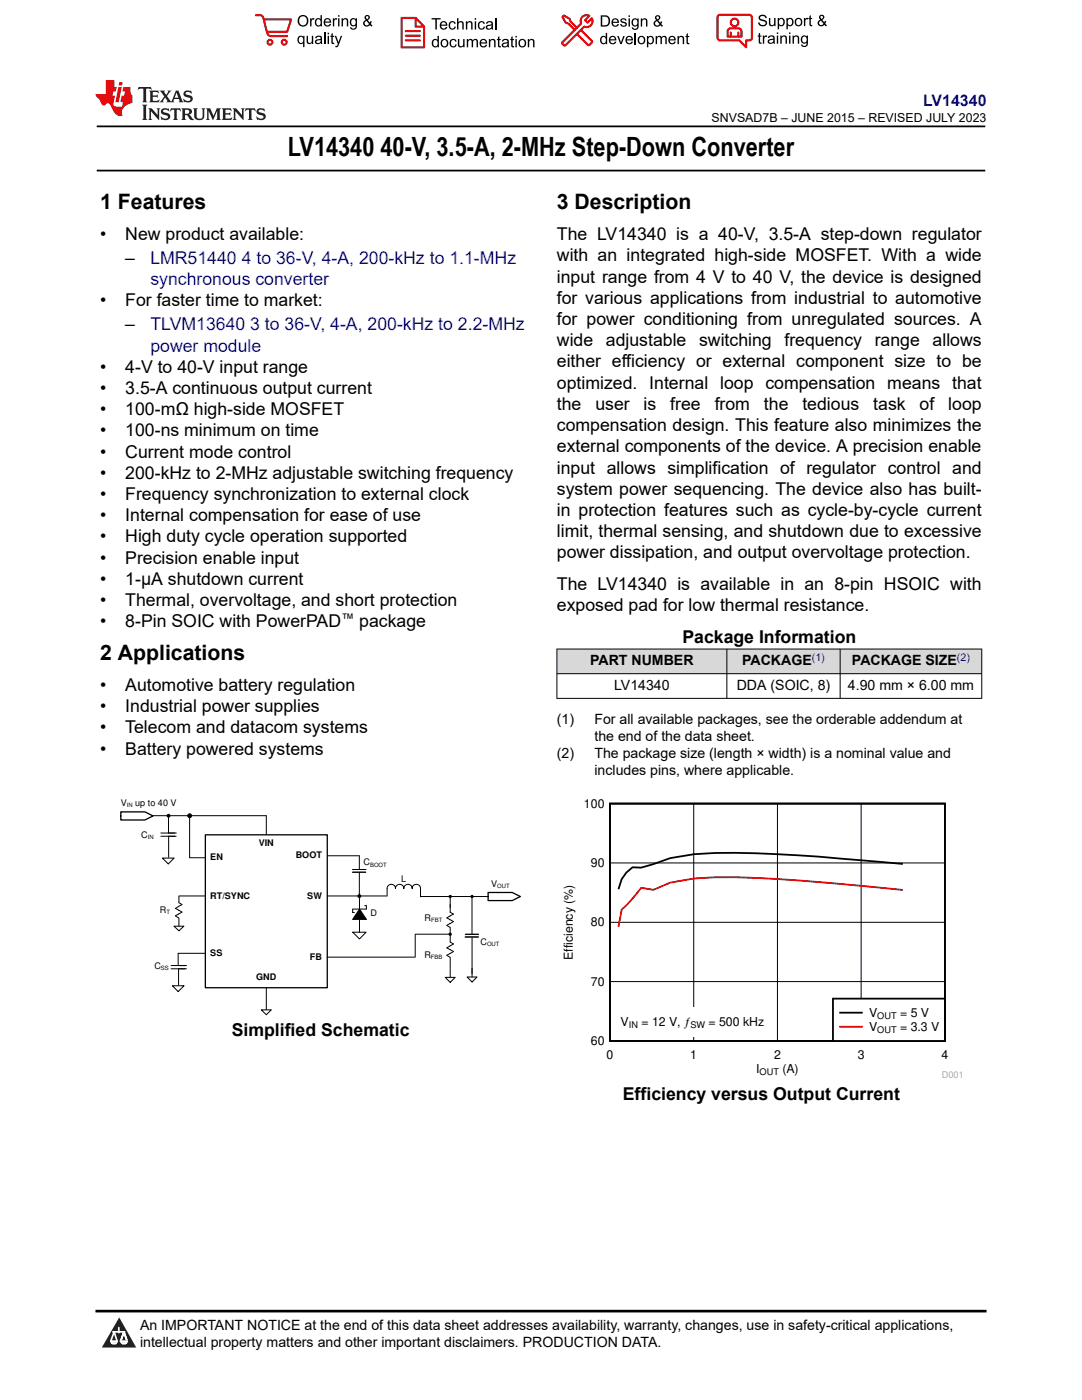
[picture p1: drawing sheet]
<svg xmlns="http://www.w3.org/2000/svg" width="216mm" height="279mm" viewBox="0 0 216 279" stroke-linecap="round" stroke-linejoin="round" font-family="sans-serif">
<path d="M19.3 25.2h177.3M19.3 34h177.3" fill="none" stroke="#000" stroke-width=".35"/>
<g fill="#d8d8d8">
<path d="M111.1 129.5h84.8v5h-84.8z" fill-rule="evenodd"/>
<path d="M111.2 129.6h33.8v4.8h-33.8z" fill-rule="evenodd"/>
<path d="M145.1 129.6h22.5v4.8h-22.5z" fill-rule="evenodd"/>
<path d="M167.7 129.6h28.1v4.8h-28.1z" fill-rule="evenodd"/>
</g>
<g fill="none" stroke="#000" stroke-width=".2">
<path d="M111.1 129.5h84.9M111.1 134.5h84.9M111.1 139.4h84.9M111.1 129.5v9.9M145 129.5v9.9M167.6 129.5v9.9M195.9 129.5v9.9M30.5 162.8h22.6M32.1 166.2h3.1M32.1 166.9h3.1M32.4 171.2h2.4l-1.2 1.2zM33.6 163v3.2"/>
<path d="M33.7 167v4.1M65.3 178.8h11.8M65.4 170.8h6.3v2.7M70.3 174.1h2.7M70.4 173.5h2.6M71.7 174.1v4.7M77.2 178.8v-1.5a.83 .83 0 0 1 .9-.8 .83 .83 0 0 1 .8 .8 .83 .83 0 0 1 .8-.8 .83 .83 0 0 1 .9 .8 .83 .83 0 0 1 .8-.8 .83 .83 0 0 1 .8 .8 .83 .83 0 0 1 .9-.8 .83 .83 0 0 1 .8 .8v1.7M83.9 178.9h13.4M94.2 179.2v7.2M53.1 197.1v4.4M65.3 191h17.5M92.8 187h2.7"/>
<path d="M92.9 186.5h2.6M93.2 195h2l-1 1zM94.2 187.1v7.9M52.1 201.5h2l-1 1z"/>
</g>
<path d="M24.1 162h4.8l1.6 .8-1.6 .8h-4.8zM41 166.6h24.3v30.5h-24.3zM97.4 178.1h4.8l1.6 .8-1.6 .8h-4.8z" fill="none" stroke="#000" stroke-width=".26"/>
<g fill="#000">
<circle cx="33.6" cy="162.8" r=".38"/>
<circle cx="71.7" cy="178.8" r=".39"/>
<circle cx="94.2" cy="178.9" r=".33"/>
</g>
<path d="M70.4 186h2.6l-1.3 1.4z" fill="#fff"/>
<g fill="none" stroke="#000" stroke-width=".2">
<path d="M35.7 178.8h5.2M35.7 178.9v1.1M37.8 162.8v8.4M37.9 171.2h3M53.1 162.8v3.8M71.7 178.8v2.6M89.8 179.2v2.9M34.1 192.7h3.1M34.1 193.3h3.1M34.4 196.7h2.3l-1.2 1.2zM34.7 184.8h2l-1 1zM35.6 193.5v3.1"/>
<path d="M35.6 180.9l-.6 .4 1.3 .7-1.3 .8 .6 .4M35.6 180.1l.7 .4-.7 .4M35.7 183.2v1.6M40.9 190.3h-5.4v2.4M70.4 181.5v.6h.3M70.4 186h2.6l-1.3 1.4zM71.7 183.6v2.4M71.7 181.4l1.4 2.1h-2.7zM72.8 180.7h.3M73.1 180.8v.6h-2.7M82.8 186.4h7M82.8 186.5v4.5"/>
<path d="M88.8 195.1h2l-1 .9zM89.2 184.7l.6 .4M89.8 184.3l-.6 .4M89.8 182l.7 .4-1.3 .8 1.3 .7-.7 .4M89.8 188l.7 .4M89.8 193.3v1.8M89.8 185.1v2.9M89.8 191.1v2.1M90.5 188.4l-1.3 .8 1.3 .7-1.3 .8 .6 .3"/>
<circle cx="37.8" cy="162.8" r=".38"/>
</g>
<g fill="#000">
<path d="M71.7 181.4l1.4 2.1h-2.7z"/>
<circle cx="37.8" cy="162.8" r=".38"/>
<circle cx="89.8" cy="178.9" r=".33"/>
<circle cx="89.8" cy="186.4" r=".32"/>
</g>
<path d="M111.9 159.4h80.1v55.9h-80.1z" fill-rule="evenodd" fill="#fff"/>
<path d="M121.7 160.4h66.8v47.3h-66.8zM180.2 172.4a366 366 0 0 0-37.6-2.2l-4.1 .3-4.8 .8-5.8 1.9-1.7-.1-1.2 1.1-.9 1.3-.7 2" fill="none" stroke="#000" stroke-width=".36"/>
<path d="M121.7 172.2h66.9M138.4 160.4v47.4M155.1 160.4v47.4M171.8 160.4v47.4M121.7 195.9h66.9M121.7 184.1h66.9" fill="none" stroke="#000" stroke-width=".2"/>
<path d="M180.1 177.6a472.1 472.1 0 0 0-33.3-2.5h-4.2l-4.2 .2-4.7 .8-3.3 1.5-2.5-.4-1.7 2.1-2.1 2.2-.7 3.5" fill="none" stroke="#f00" stroke-width=".36"/>
<g fill="#fff">
<path d="M122.8 201.1h31.9v5.8h-31.9z" fill-rule="evenodd"/>
<path d="M166.2 199.3h22.3v8.4h-22.3z" fill-rule="evenodd"/>
</g>
<path d="M166.2 199.3h22.3v8.4h-22.3zM167.6 202.1h4.4" fill="none" stroke="#000" stroke-width=".36"/>
<path d="M167.6 204.9h4.4" fill="none" stroke="#f00" stroke-width=".36"/>
<path d="M0 0h215.9v23.8h-215.9z" fill-rule="evenodd" fill="#fff"/>
<path d="M27.7 17.4l-.2 .6 .5-.3h.6v.1v2.2l-.2 .4h1l-.2-.4v-2.2v-.1h.5l.5 .3-.1-.6zM29.8 18.1l.2 .4v1.5l-.2 .4h1.9l.1-.6a1.08 1.08 0 0 1-1.3 .2v-.7h.6l.4 .2v-.6l-.4 .2h-.6v-.6l.2-.1a1 1 0 0 1 1 .2l-.1-.5zM31.8 18.1l1 1.1-1 1.2h.9l-.2-.2 .4-.7 .5 .7-.2 .2h1.6l-.2-.2 .1-.4h1l.1 .4-.1 .2h.9l-.2-.3-.8-2h-.5l-1 2.2-.8-1.1 .9-1.1h-.8l.2 .2-.5 .7-.3-.7 .1-.2zM35.2 18.5l.4 1h-.8zM36.8 18.2a.65 .65 0 0 0-.2 .7 .65 .65 0 0 0 .6 .5l.7 .2 .1 .2a.79 .79 0 0 1-.7 .4 .79 .79 0 0 1-.7-.5l.1 .7 .2-.1a.93 .93 0 0 0 1.1 .1 .93 .93 0 0 0 .4-1 1.46 1.46 0 0 0-1.2-.6l-.1-.3a1.09 1.09 0 0 1 1.2 .2l-.2-.6-.1 .1-.6-.2zM28.4 20.9l.2 .4v2.3l-.2 .3h1l-.2-.3v-2.3l.2-.4zM29.6 21.6l.2 .4v1.6l-.2 .3h.8l-.3-.3v-1.4l1.7 1.8v-2l.2-.4h-.8l.2 .2 .1 1.1-1.2-1.3zM32.3 21.8a.65 .65 0 0 0-.2 .7 .65 .65 0 0 0 .7 .4l.6 .2 .1 .2a.79 .79 0 0 1-.7 .4 .79 .79 0 0 1-.7-.5l.1 .7 .2-.1a.93 .93 0 0 0 1.1 .1 .93 .93 0 0 0 .4-.9 1.46 1.46 0 0 0-1.2-.6l-.1-.4a1.09 1.09 0 0 1 1.2 .2l-.2-.6-.1 .1-.6-.1zM34.1 21.6l-.1 .7a.63 .63 0 0 1 .7-.4l.1 1.7-.3 .3h1l-.2-.3v-1.7a.66 .66 0 0 1 .8 .4l-.1-.7zM36.2 21.6l.2 .4v1.6l-.2 .3h.9l-.2-.2v-.7h.5l.1 .2a.79 .79 0 0 0 1.2 .6l-1-.9a.61 .61 0 0 0 .6-.6 .61 .61 0 0 0-.5-.6zM36.9 21.9h.2a.47 .47 0 0 1 .5 .1 .47 .47 0 0 1 .1 .5l-.2 .2h-.6zM38.5 21.6l.2 .2a2.27 2.27 0 0 0 .4 2 1.04 1.04 0 0 0 1.7-.7v-1.3l.2-.2h-.8l.2 .4v1.1a.6 .6 0 0 1-.6 .6 .6 .6 0 0 1-.6-.6v-1.1l.3-.4zM41.1 21.6l.2 .4v1.6l-.2 .3h.7l-.2-.3v-1.5l.9 1.9 .8-1.9v1.5l-.2 .3h1l-.3-.3v-1.6l.3-.4h-.8l-.7 1.5-.7-1.5zM44.3 21.6l.2 .4v1.6l-.2 .3h1.9l.1-.5a1.09 1.09 0 0 1-1.3 .1v-.6h.6l.4 .1v-.6l-.4 .2h-.6v-.6l.2-.1a1.01 1.01 0 0 1 1 .3l-.1-.6zM46.4 21.6l.3 .4v1.6l-.3 .3h.8l-.2-.3v-1.4l1.6 1.8v-2l.2-.4h-.7l.2 .2v1.1l-1.2-1.3zM49 21.6l-.1 .7a.63 .63 0 0 1 .8-.4v1.7l-.3 .3h1l-.2-.3v-1.7a.66 .66 0 0 1 .8 .4l-.1-.7zM51.4 21.8a.65 .65 0 0 0-.2 .7 .65 .65 0 0 0 .6 .4l.6 .2 .2 .2a.79 .79 0 0 1-.8 .4 .79 .79 0 0 1-.6-.5l.1 .7 .2-.1a.93 .93 0 0 0 1 .1 .93 .93 0 0 0 .5-.9 1.46 1.46 0 0 0-1.3-.6l-.1-.4a1.09 1.09 0 0 1 1.3 .2l-.2-.6-.2 .1-.5-.1z" fill="#231f20"/>
<path d="M21.1 16v2.8h-2.1l.1 .3 .9 1a.95 .95 0 0 0 .9 .9 .59 .59 0 0 1 .6-.4 .59 .59 0 0 1 .5 .4l.4 .8a1.59 1.59 0 0 0 2.1 1.3 1.61 1.61 0 0 1 1-2.2l1-.4-.1-1.5a1.59 1.59 0 0 1-.4-1.6h-1.4l-.2 .9h.5l-.1 .8h-.5l-.2 1v.2l.4 .1-.2 .9h-.6a.73 .73 0 0 1-1.1-.7l.3-1.5h-.5l.2-.8h.5l.2-.9h-.5v-1.4zM23.6 17.4l-.6 3h.7l.6-3zM23.8 16.4l-.1 .7h.7l.1-.7z" fill="#ed1c24"/>
<g fill="#000">
<path d="M59.4 4.2a1.12 1.12 0 0 1 2.2 0 1.12 1.12 0 0 1-2.2 0zM59.9 3.5a.89 .89 0 0 0-.1 1.1 .89 .89 0 0 0 1.1 .4 .88 .88 0 0 0 .3-1.3 .88 .88 0 0 0-1.3-.2z" fill-rule="evenodd"/>
<path d="M59.5 7.3l.5-.2 .5 .3v-.3h.3v2.3h-.3v-.8a.74 .74 0 0 1-1 0 .74 .74 0 0 1-.1-1zM59.8 7.5a.57 .57 0 0 0-.2 .7 .57 .57 0 0 0 .8 .2 .57 .57 0 0 0 .1-.7 .57 .57 0 0 0-.7-.2z" fill-rule="evenodd"/>
<path d="M61.9 3.6h.2v.3l.2-.2 .3-.1 .2 .1-.1 .3a.36 .36 0 0 0-.5 0 .36 .36 0 0 0 0 .4v.9h-.3z" fill-rule="evenodd"/>
<path d="M61.2 7.1h.3v.9a.41 .41 0 0 0 .4 .6 .41 .41 0 0 0 .3-.6v-.9h.3v1.7h-.2v-.3a.58 .58 0 0 1-.7 .3 .58 .58 0 0 1-.4-.6z" fill-rule="evenodd"/>
<path d="M63 3.8l.5-.2 .5 .2v-.8h.2v2.3h-.2v-.2a.75 .75 0 0 1-1-.1 .75 .75 0 0 1-.1-1zM63.2 4a.57 .57 0 0 0-.1 .7 .57 .57 0 0 0 .8 .2 .57 .57 0 0 0 .1-.7 .57 .57 0 0 0-.8-.2z" fill-rule="evenodd"/>
<path d="M63 7.3a.74 .74 0 0 1 1-.1 .74 .74 0 0 1 .3 .9v.7h-.3v-.2a.57 .57 0 0 1-.8 .2 .57 .57 0 0 1-.2-.8l1-.3a.41 .41 0 0 0-.4-.4 .41 .41 0 0 0-.4 .4l-.3-.1zM63.2 8.2a.35 .35 0 0 0 .2 .5 .35 .35 0 0 0 .5-.3l.1-.4z" fill-rule="evenodd"/>
<path d="M65.4 6.5h.3v.3h-.3zM65.4 7.1h.3v1.7h-.3z" fill-rule="evenodd"/>
<path d="M64.8 3.8a.76 .76 0 0 1 .9-.1 .76 .76 0 0 1 .4 .8h-1.2a.47 .47 0 0 0 .3 .6 .47 .47 0 0 0 .6-.4l.3 .1a.82 .82 0 0 1-1.3 .3 .82 .82 0 0 1 0-1.3zM65 4l-.1 .3h.9l-.3-.4z" fill-rule="evenodd"/>
<path d="M66.4 3.6h.3v.3l.1-.2 .4-.1 .1 .1-.1 .3a.36 .36 0 0 0-.4 0 .36 .36 0 0 0-.1 .4v.9h-.3z" fill-rule="evenodd"/>
<path d="M66.1 6.7l.3-.1v.5h.3v.3h-.3v.9l.1 .2h.2v.3a.41 .41 0 0 1-.4-.1 .41 .41 0 0 1-.2-.4v-.9h-.2v-.3h.2z" fill-rule="evenodd"/>
<path d="M66.8 7.1h.3l.4 1.4 .5-1.4h.3l-.6 1.7a.57 .57 0 0 1-.8 .6v-.3a.37 .37 0 0 0 .5-.3z" fill-rule="evenodd"/>
<path d="M67.5 3h.2v.3h-.2zM67.5 3.6h.2v1.7h-.2z" fill-rule="evenodd"/>
<path d="M68.2 3.6h.2v.3a.58 .58 0 0 1 .7-.3 .58 .58 0 0 1 .4 .7v1h-.3v-1a.4 .4 0 0 0-.4-.5 .4 .4 0 0 0-.4 .6v.9h-.2z" fill-rule="evenodd"/>
<path d="M70 3.8l.5-.2 .5 .2v-.2h.2v1.5a.71 .71 0 0 1-.5 .8 .71 .71 0 0 1-.8-.5h.2a.46 .46 0 0 0 .6 .3 .46 .46 0 0 0 .3-.6 .78 .78 0 0 1-1.1-.2 .78 .78 0 0 1 .1-1.1zM70.2 4a.53 .53 0 0 0-.1 .8 .53 .53 0 0 0 .8 0 .54 .54 0 0 0 0-.7 .54 .54 0 0 0-.7-.1z" fill-rule="evenodd"/>
<path d="M72.9 3.1a.53 .53 0 0 1 .8 .1 .53 .53 0 0 1-.3 .8l.4 .5 .1-.3 .3 .1-.2 .5 .3 .3-.2 .2-.3-.3a.71 .71 0 0 1-1.2 .1 .71 .71 0 0 1 .4-1.1l-.3-.5zM73 3.5a.3 .3 0 0 0 .6 0 .3 .3 0 0 0-.6 0zM72.9 4.3a.45 .45 0 0 0 0 .7 .45 .45 0 0 0 .7-.2l-.5-.6z" fill-rule="evenodd"/>
<path d="M86.1 3.6h1.8v.3h-.7v2h-.3v-2h-.8z" fill-rule="evenodd"/>
<path d="M86.3 8l.5-.2 .5 .2v-.8h.3v2.2h-.3v-.2a.76 .76 0 0 1-1 0 .76 .76 0 0 1-.1-1zM86.6 8.1a.58 .58 0 0 0-.2 .8 .58 .58 0 0 0 .8 .2 .58 .58 0 0 0 .1-.8 .58 .58 0 0 0-.7-.2z" fill-rule="evenodd"/>
<path d="M88.2 7.9a.81 .81 0 0 1 1.1 .2 .81 .81 0 0 1-.2 1.1 .81 .81 0 0 1-1.1-.1l-.1-.8zM88.3 8.1a.57 .57 0 0 0 0 .9 .57 .57 0 0 0 .8 0 .57 .57 0 0 0 0-.8 .57 .57 0 0 0-.8-.1z" fill-rule="evenodd"/>
<path d="M88 4.4a.77 .77 0 0 1 .9-.1 .77 .77 0 0 1 .4 .8h-1.3a.48 .48 0 0 0 .4 .6 .48 .48 0 0 0 .6-.3h.3a.83 .83 0 0 1-1.3 .4 .83 .83 0 0 1 0-1.4zM88.2 4.6l-.2 .3h1l-.3-.4z" fill-rule="evenodd"/>
<path d="M89.7 4.4a.7 .7 0 0 1 1.2 .3l-.2 .1a.45 .45 0 0 0-.6-.3 .45 .45 0 0 0-.3 .6 .45 .45 0 0 0 .3 .6 .45 .45 0 0 0 .6-.4h.3a.76 .76 0 0 1-1.1 .6 .76 .76 0 0 1-.3-1.1z" fill-rule="evenodd"/>
<path d="M89.9 8a.7 .7 0 0 1 1.2 .3h-.3a.45 .45 0 0 0-.5-.3 .45 .45 0 0 0-.3 .6 .45 .45 0 0 0 .3 .6 .45 .45 0 0 0 .6-.4l.2 .1a.76 .76 0 0 1-1 .5 .76 .76 0 0 1-.4-1.1z" fill-rule="evenodd"/>
<path d="M91.2 3.6h.3v.8a.59 .59 0 0 1 .7-.2 .59 .59 0 0 1 .3 .7v1h-.2v-1a.4 .4 0 0 0-.5-.4 .4 .4 0 0 0-.3 .5v.9h-.3z" fill-rule="evenodd"/>
<path d="M91.4 7.8h.2v.9a.41 .41 0 0 0 .5 .5 .41 .41 0 0 0 .3-.5v-.9h.3v1.6h-.3v-.2a.58 .58 0 0 1-.7 .3 .58 .58 0 0 1-.3-.7z" fill-rule="evenodd"/>
<path d="M93 4.2h.2v.3a.59 .59 0 0 1 .7-.3 .59 .59 0 0 1 .4 .7v1h-.3v-1a.41 .41 0 0 0-.4-.5 .41 .41 0 0 0-.4 .6v.9h-.2z" fill-rule="evenodd"/>
<path d="M93.1 7.8h.3v.2a.56 .56 0 0 1 1 0 .54 .54 0 0 1 .6-.2 .54 .54 0 0 1 .4 .5v1.1h-.3v-1a.34 .34 0 0 0-.3-.4 .34 .34 0 0 0-.4 .3v1.1h-.3v-1a.38 .38 0 0 0-.5-.4 .38 .38 0 0 0-.2 .6v.8h-.3z" fill-rule="evenodd"/>
<path d="M94.7 3.6h.3v.3h-.3zM94.7 4.2h.3v1.7h-.3z" fill-rule="evenodd"/>
<path d="M95.5 4.4a.7 .7 0 0 1 1.3 .3l-.3 .1a.45 .45 0 0 0-.6-.3 .45 .45 0 0 0-.3 .6 .45 .45 0 0 0 .3 .6 .45 .45 0 0 0 .6-.4h.3a.76 .76 0 0 1-1.1 .6 .76 .76 0 0 1-.3-1.1z" fill-rule="evenodd"/>
<path d="M95.9 8a.77 .77 0 0 1 .9-.2 .77 .77 0 0 1 .4 .9h-1.2a.48 .48 0 0 0 .3 .5 .48 .48 0 0 0 .6-.3h.3a.83 .83 0 0 1-1.3 .4 .83 .83 0 0 1 0-1.3zM96.1 8.1l-.1 .4h.9l-.2-.5z" fill-rule="evenodd"/>
<path d="M97.5 7.8h.3v.2a.59 .59 0 0 1 .7-.2 .59 .59 0 0 1 .4 .6v1h-.3v-1a.41 .41 0 0 0-.5-.4 .41 .41 0 0 0-.3 .5v.9h-.3z" fill-rule="evenodd"/>
<path d="M97.1 4.4a.74 .74 0 0 1 1-.1 .74 .74 0 0 1 .3 .9v.7h-.3v-.2a.59 .59 0 0 1-.8 .2 .59 .59 0 0 1-.3-.8l1.1-.3a.42 .42 0 0 0-.4-.4 .42 .42 0 0 0-.5 .4l-.2-.1zM97.3 5.3a.36 .36 0 0 0 .2 .5 .36 .36 0 0 0 .5-.2l.1-.5z" fill-rule="evenodd"/>
<path d="M99.4 7.4l.2-.2v.6h.3v.2h-.3v1l.1 .2h.2l.1 .2a.41 .41 0 0 1-.5 0 .41 .41 0 0 1-.1-.4v-1h-.2v-.2h.2z" fill-rule="evenodd"/>
<path d="M100.3 8a.74 .74 0 0 1 .9-.2 .74 .74 0 0 1 .3 .9l.1 .7h-.3v-.2a.59 .59 0 0 1-.8 .3 .59 .59 0 0 1-.3-.8l1-.3a.42 .42 0 0 0-.3-.4 .42 .42 0 0 0-.5 .3h-.3zM100.5 8.8a.36 .36 0 0 0 .1 .5 .36 .36 0 0 0 .5-.2l.2-.5z" fill-rule="evenodd"/>
<path d="M102 7.4l.3-.2v.6h.3v.2h-.3v1l.1 .2h.2v.2a.41 .41 0 0 1-.5 0 .41 .41 0 0 1-.1-.4v-1h-.2v-.2h.2z" fill-rule="evenodd"/>
<path d="M102.8 7.2h.3v.3h-.3zM102.8 7.8h.3v1.6h-.3z" fill-rule="evenodd"/>
<path d="M103.7 7.9a.81 .81 0 0 1 1.1 .2 .81 .81 0 0 1-.1 1.1 .81 .81 0 0 1-1.2-.1v-.8zM103.9 8.1a.57 .57 0 0 0-.1 .9 .57 .57 0 0 0 .8 0 .57 .57 0 0 0 0-.8 .57 .57 0 0 0-.7-.1z" fill-rule="evenodd"/>
<path d="M105.3 7.8h.3v.2a.59 .59 0 0 1 .7-.2 .59 .59 0 0 1 .4 .6v1h-.3v-1a.41 .41 0 0 0-.5-.4 .41 .41 0 0 0-.3 .5v.9h-.3z" fill-rule="evenodd"/>
<path d="M119.9 3.1h.7a1.12 1.12 0 0 1 1.1 1.1 1.12 1.12 0 0 1-1 1.1h-.8zM120.2 3.3v1.7h.4a.86 .86 0 0 0 .8-.8 .86 .86 0 0 0-.8-.9z" fill-rule="evenodd"/>
<path d="M119.9 7.4l.5-.3 .5 .3v-.8h.2v2.2h-.2v-.2a.75 .75 0 0 1-1 0 .75 .75 0 0 1-.1-1zM120.1 7.5a.57 .57 0 0 0-.1 .8 .57 .57 0 0 0 .8 .2 .57 .57 0 0 0 .1-.8 .57 .57 0 0 0-.8-.2z" fill-rule="evenodd"/>
<path d="M121.7 7.4a.76 .76 0 0 1 .9-.2 .76 .76 0 0 1 .4 .9h-1.2a.47 .47 0 0 0 .3 .5 .47 .47 0 0 0 .6-.3h.3a.82 .82 0 0 1-1.3 .4 .82 .82 0 0 1 0-1.3zM121.9 7.5l-.1 .3h.9l-.3-.4z" fill-rule="evenodd"/>
<path d="M122.2 3.9a.76 .76 0 0 1 .9-.2 .76 .76 0 0 1 .4 .9h-1.2a.47 .47 0 0 0 .4 .5 .47 .47 0 0 0 .5-.3h.3a.82 .82 0 0 1-1.3 .4 .82 .82 0 0 1 0-1.3zM122.5 4l-.2 .3h.9l-.2-.4z" fill-rule="evenodd"/>
<path d="M123.9 3.8a.71 .71 0 0 1 1.1 .3h-.2a.32 .32 0 0 0-.4-.3 .32 .32 0 0 0-.3 .4h.1a.75 .75 0 0 1 .9 .8 .72 .72 0 0 1-.7 .3 .72 .72 0 0 1-.7-.5h.3a.36 .36 0 0 0 .4 .4 .36 .36 0 0 0 .3-.5 .8 .8 0 0 1-.9-.7z" fill-rule="evenodd"/>
<path d="M123.2 7.2h.3l.4 1.3 .5-1.3h.3l-.7 1.6h-.2z" fill-rule="evenodd"/>
<path d="M125.4 3.1h.3v.3h-.3zM125.4 3.7h.3v1.6h-.3z" fill-rule="evenodd"/>
<path d="M125 7.4a.76 .76 0 0 1 .9-.2 .76 .76 0 0 1 .4 .9h-1.2a.47 .47 0 0 0 .3 .5 .47 .47 0 0 0 .6-.3h.3a.82 .82 0 0 1-1.3 .4 .82 .82 0 0 1 0-1.3zM125.2 7.5l-.1 .3h.9l-.2-.4z" fill-rule="evenodd"/>
<path d="M126.2 3.9l.5-.3 .5 .3v-.2h.2v1.4a.71 .71 0 0 1-.5 .8 .71 .71 0 0 1-.8-.5l.2 .1a.46 .46 0 0 0 .6 .2 .46 .46 0 0 0 .3-.6 .78 .78 0 0 1-1.1-.1 .78 .78 0 0 1 .1-1.1zM126.4 4a.53 .53 0 0 0-.1 .8 .53 .53 0 0 0 .8 0 .54 .54 0 0 0 0-.7 .54 .54 0 0 0-.7-.1z" fill-rule="evenodd"/>
<path d="M127.5 7.3a.8 .8 0 0 1 1.1 .2 .8 .8 0 0 1-.1 1.1 .8 .8 0 0 1-1.2-.1v-.8zM127.7 7.5a.56 .56 0 0 0-.1 .9 .56 .56 0 0 0 .8-.1 .56 .56 0 0 0 0-.7 .56 .56 0 0 0-.7-.1z" fill-rule="evenodd"/>
<path d="M127.9 3.7h.2v.2a.58 .58 0 0 1 .7-.2 .58 .58 0 0 1 .4 .6v1h-.3v-1a.4 .4 0 0 0-.4-.4 .4 .4 0 0 0-.4 .5v.9h-.2z" fill-rule="evenodd"/>
<path d="M129.1 7.2h.2v.2a.72 .72 0 0 1 1-.1 .72 .72 0 0 1 .2 1 .64 .64 0 0 1-.5 .5 .64 .64 0 0 1-.6-.2v.8h-.3zM129.5 7.5a.56 .56 0 0 0-.2 .8 .56 .56 0 0 0 .8 .2 .56 .56 0 0 0 .1-.8 .56 .56 0 0 0-.7-.2z" fill-rule="evenodd"/>
<path d="M130.8 7.2h.3v.2a.55 .55 0 0 1 .9 0 .53 .53 0 0 1 .6-.3 .53 .53 0 0 1 .4 .6v1.1h-.2v-1a.34 .34 0 0 0-.3-.4 .34 .34 0 0 0-.4 .3v1.1h-.3v-1a.37 .37 0 0 0-.5-.4 .37 .37 0 0 0-.2 .6v.8h-.3z" fill-rule="evenodd"/>
<path d="M130.8 3.2a.53 .53 0 0 1 .9 .1 .53 .53 0 0 1-.4 .8l.4 .5 .2-.4 .2 .1-.2 .5 .4 .3-.2 .3-.3-.4a.71 .71 0 0 1-1.2 .1 .71 .71 0 0 1 .3-1.1l-.2-.5zM130.9 3.6a.3 .3 0 0 0 .6 0 .3 .3 0 0 0-.6 0zM130.9 4.3a.45 .45 0 0 0 0 .7 .45 .45 0 0 0 .7-.2l-.5-.6z" fill-rule="evenodd"/>
<path d="M133.6 7.4a.76 .76 0 0 1 .9-.2 .76 .76 0 0 1 .3 .9h-1.2a.47 .47 0 0 0 .4 .5 .47 .47 0 0 0 .6-.3h.2a.82 .82 0 0 1-1.2 .4 .82 .82 0 0 1 0-1.3zM133.8 7.5l-.2 .3h1l-.3-.4z" fill-rule="evenodd"/>
<path d="M135.2 7.2h.2v.2a.58 .58 0 0 1 .7-.2 .58 .58 0 0 1 .4 .6v1h-.3v-1a.4 .4 0 0 0-.4-.4 .4 .4 0 0 0-.3 .5v.9h-.3z" fill-rule="evenodd"/>
<path d="M137 6.8l.3-.2v.6h.2v.2h-.2v1v.2h.2l.1 .2a.41 .41 0 0 1-.5 0 .41 .41 0 0 1-.1-.5v-.9h-.2v-.2h.2z" fill-rule="evenodd"/>
<path d="M151.6 3.1a.88 .88 0 0 1 1.4 .5h-.3a.49 .49 0 0 0-.5-.5 .49 .49 0 0 0-.5 .6l.1 .1a1.06 1.06 0 0 1 1.2 1 .95 .95 0 0 1-.9 .4 .95 .95 0 0 1-.8-.7h.3a.58 .58 0 0 0 .6 .5 .58 .58 0 0 0 .5-.6l-.2-.1a.95 .95 0 0 1-1.1-.9z" fill-rule="evenodd"/>
<path d="M151.4 6.7l.3-.2v.6h.2v.2h-.2v1v.2h.2l.1 .2a.41 .41 0 0 1-.5 0 .41 .41 0 0 1-.1-.5v-.9h-.2v-.2h.2z" fill-rule="evenodd"/>
<path d="M152.2 7.1h.3v.2l.1-.2h.4h.1l-.1 .3a.36 .36 0 0 0-.4 0 .36 .36 0 0 0-.1 .5v.8h-.3z" fill-rule="evenodd"/>
<path d="M153.3 7.3a.74 .74 0 0 1 1-.2 .74 .74 0 0 1 .3 .9l.1 .7h-.3l-.1-.2a.57 .57 0 0 1-.8 .3 .57 .57 0 0 1-.1-.9l.9-.2a.41 .41 0 0 0-.4-.4 .41 .41 0 0 0-.4 .3h-.3zM153.5 8.1a.35 .35 0 0 0 .2 .5 .35 .35 0 0 0 .5-.2l.1-.5z" fill-rule="evenodd"/>
<path d="M153.4 3.6h.3v.9a.41 .41 0 0 0 .4 .5 .41 .41 0 0 0 .4-.5v-.9h.2v1.6h-.2v-.2a.58 .58 0 0 1-.7 .2 .58 .58 0 0 1-.4-.6z" fill-rule="evenodd"/>
<path d="M155 6.5h.3v.3h-.3zM155 7.1h.3v1.6h-.3z" fill-rule="evenodd"/>
<path d="M155.2 3.6h.2v.2a.72 .72 0 0 1 1-.1 .72 .72 0 0 1 .2 1 .64 .64 0 0 1-.5 .5 .64 .64 0 0 1-.6-.2v.8h-.3zM155.6 3.9a.56 .56 0 0 0-.2 .8 .56 .56 0 0 0 .8 .2 .56 .56 0 0 0 .1-.8 .56 .56 0 0 0-.7-.2z" fill-rule="evenodd"/>
<path d="M155.7 7.1h.3v.2a.58 .58 0 0 1 .7-.2 .58 .58 0 0 1 .3 .6v1h-.3v-1a.4 .4 0 0 0-.4-.4 .4 .4 0 0 0-.3 .5v.9h-.3z" fill-rule="evenodd"/>
<path d="M156.9 3.6h.3v.2a.72 .72 0 0 1 .9-.1 .72 .72 0 0 1 .2 1 .64 .64 0 0 1-.4 .5 .64 .64 0 0 1-.7-.2v.8h-.3zM157.3 3.9a.56 .56 0 0 0-.1 .8 .56 .56 0 0 0 .7 .2 .56 .56 0 0 0 .2-.8 .56 .56 0 0 0-.8-.2z" fill-rule="evenodd"/>
<path d="M157.4 6.5h.3v.3h-.3zM157.4 7.1h.3v1.6h-.3z" fill-rule="evenodd"/>
<path d="M158.1 7.1h.3v.2a.58 .58 0 0 1 .7-.2 .58 .58 0 0 1 .4 .6v1h-.3v-1a.4 .4 0 0 0-.5-.4 .4 .4 0 0 0-.3 .5v.9h-.3z" fill-rule="evenodd"/>
<path d="M158.8 3.7a.8 .8 0 0 1 1.1 .2 .8 .8 0 0 1-.1 1.1 .8 .8 0 0 1-1.1-.1l-.1-.8zM159 3.9a.56 .56 0 0 0-.1 .9 .56 .56 0 0 0 .9 0 .56 .56 0 0 0-.1-.8 .56 .56 0 0 0-.7-.1z" fill-rule="evenodd"/>
<path d="M160 7.3l.5-.2 .5 .2v-.2h.2v1.4a.71 .71 0 0 1-.5 .9 .71 .71 0 0 1-.9-.5h.3a.46 .46 0 0 0 .6 .2 .46 .46 0 0 0 .2-.6 .78 .78 0 0 1-1-.1 .78 .78 0 0 1 .1-1.1zM160.2 7.4a.53 .53 0 0 0-.1 .8 .53 .53 0 0 0 .8 0 .54 .54 0 0 0 0-.7 .54 .54 0 0 0-.7-.1z" fill-rule="evenodd"/>
<path d="M160.4 3.6h.3v.2l.1-.2h.4h.1l-.1 .3a.36 .36 0 0 0-.4 0 .36 .36 0 0 0-.1 .5v.8h-.3z" fill-rule="evenodd"/>
<path d="M161.5 3.2l.3-.2v.6h.3v.2h-.3v1v.2h.3v.2a.41 .41 0 0 1-.5 0 .41 .41 0 0 1-.1-.5v-.9h-.2v-.2h.2z" fill-rule="evenodd"/>
<path d="M163.6 3.1a.53 .53 0 0 1 .8 .1 .53 .53 0 0 1-.3 .8l.4 .5 .1-.3h.3l-.2 .5 .3 .3-.2 .3-.3-.3a.71 .71 0 0 1-1.2 .1 .71 .71 0 0 1 .4-1.2l-.3-.5zM163.7 3.5a.3 .3 0 0 0 .5 0 .3 .3 0 0 0-.5 0zM163.6 4.2a.45 .45 0 0 0 0 .8 .45 .45 0 0 0 .7-.3l-.5-.6z" fill-rule="evenodd"/>
</g>
<path d="M64.8 6.5v2.3M98.9 3.6v2.3M126.8 6.6v2.2" fill="none" stroke="#000" stroke-width=".28"/>
<g fill="none" stroke="#de0000" stroke-width=".42">
<path d="M51.1 3l1 .1a1.4 1.4 0 0 1 .6 1.2l.7 2.5a.95 .95 0 0 0 1.1 .4h2.8M52.7 3.9h5.4l-.8 2.4h-4M80.1 3.6h2.8v1.7h1.7v4.2h-4.5zM81 7.1h2.8M81 6.2h2.8M81 8.1h2.8M82.9 3.6l1.7 1.7M115.1 5.5l-1.3-1.2-.1-.5-1.2-.7-.3 .3 .7 1.1 .5 .2 1.3 1.3M115.9 6l2.2 2.2v.3l-.5 .5h-.3l-2.2-2.2zM115.9 6l.7-.7a1.19 1.19 0 0 0 1.3-.3 1.19 1.19 0 0 0 .2-1.4l-.9 .9-.4-.5 .8-.8a1.19 1.19 0 0 0-1.4 .1 1.19 1.19 0 0 0-.2 1.4l-3.8 3.7v.3l.3 .3h.3l2.3-2.2M143.2 3.2l.4-.2h6l.4 .2v4.4l-.2 .4-.9 .1v1.3l-1.4-1.3h-3.9l-.4-.3zM145.4 5.8l.4-.1h1.6a.61 .61 0 0 1 .6 .6v1h-2.8v-1z"/>
<path d="M145.8 6.5v.8M147.3 6.5v.8"/>
<circle cx="53.9" cy="8.4" r=".49"/>
<circle cx="56.7" cy="8.4" r=".49"/>
<circle cx="146.6" cy="4.5" r=".75"/>
</g>
<path d="M0 261.4h215.9v18h-215.9z" fill-rule="evenodd" fill="#fff"/>
<path d="M23.8 262.9l3.4 6h-6.9z" fill="#231f20"/>
<path d="M22.1 267.7h1.3l-.4 .5h-.3a.55 .55 0 0 1-.6-.5z" fill-rule="evenodd" fill="#fff"/>
<path d="M22.1 267.7h1.3l-.4 .5h-.3a.55 .55 0 0 1-.6-.5z" fill="none" stroke="#231f20" stroke-width=".34"/>
<path d="M22.1 267.7h1.3l-.4 .5h-.5zM22.6 265.8h.1M22.6 265.8h2.3zM23.7 265.9h.1M23.7 264.9v1zM24 267.7h.1" fill="none" stroke="#fff" stroke-width=".34"/>
<path d="M24.7 265.8l-.7 1.9z" fill="#fff"/>
<path d="M24.7 265.8l-.7 1.9z" fill="none" stroke="#fff" stroke-width=".34"/>
<path d="M24.7 265.8l.7 1.9z" fill="#fff"/>
<path d="M22.8 265.8l-.7 1.9zM22.8 265.8l.6 1.9zM24.7 265.8l.7 1.9zM25.3 267.7h.1" fill="none" stroke="#fff" stroke-width=".34"/>
<path d="M24.1 267.7h1.3a.65 .65 0 0 1-.6 .5 .65 .65 0 0 1-.7-.5z" fill-rule="evenodd" fill="#fff"/>
<path d="M24.1 267.7h1.3a.65 .65 0 0 1-.6 .5 .65 .65 0 0 1-.7-.5z" fill="none" stroke="#231f20" stroke-width=".34"/>
<path d="M24 267.7h.1M24.1 267.7h1.3l-.4 .5h-.5z" fill="none" stroke="#fff" stroke-width=".34"/>
<path d="M19 261.7h177.8" fill="none" stroke="#000" stroke-width=".53"/>
<g font-size="5.3">
<text x="57.4" y="31.2">LV14340</text>
<text x="75.9" y="31.2">40-V, 3.5-A, 2-MHz Step-Down Converter</text>
</g>
<g font-size="4.2">
<text x="20" y="41.8">1 Features</text>
<text x="111.1" y="41.8">3 Description</text>
<text x="20" y="131.7">2 Applications</text>
</g>
<g font-size="3.5">
<text x="20" y="47.9">•</text>
<text x="25" y="47.9">New product available:</text>
<text x="111.1" y="47.9">The LV14340 is a 40-V, 3.5-A step-down regulator</text>
<text x="25" y="52.7">–</text>
<text x="111.1" y="52.2">with an integrated high-side MOSFET. With a wide</text>
<text x="111.1" y="56.4">input range from 4 V to 40 V, the device is designed</text>
<text x="20" y="61.2">•</text>
<text x="25" y="61.2">For faster time to market:</text>
<text x="25" y="65.9">–</text>
<text x="111.1" y="60.6">for various applications from industrial to automotive</text>
<text x="111.1" y="64.9">for power conditioning from unregulated sources. A</text>
<text x="111.1" y="69.1">wide</text>
<text x="120.9" y="69.1">adjustable</text>
<text x="139.5" y="69.1">switching</text>
<text x="156.5" y="69.1">frequency</text>
<text x="174.5" y="69.1">range</text>
<text x="186.1" y="69.1">allows</text>
<text x="20" y="74.4">•</text>
<text x="25" y="74.4">4-V to 40-V input range</text>
<text x="111.1" y="73.3">either efficiency or external component size to be</text>
<text x="111.1" y="77.6">optimized. Internal loop compensation means that</text>
<text x="20" y="78.6">•</text>
<text x="20" y="82.9">•</text>
<text x="25" y="78.6">3.5-A continuous output current</text>
<text x="25" y="82.9">100-mΩ high-side MOSFET</text>
<text x="111.1" y="81.8">the</text>
<text x="118.8" y="81.8">user</text>
<text x="128.4" y="81.8">is</text>
<text x="133.8" y="81.8">free</text>
<text x="142.6" y="81.8">from</text>
<text x="152.4" y="81.8">the</text>
<text x="160.1" y="81.8">tedious</text>
<text x="174.3" y="81.8">task</text>
<text x="183.5" y="81.8">of</text>
<text x="189.2" y="81.8">loop</text>
<text x="20" y="87.1">•</text>
<text x="25" y="87.1">100-ns minimum on time</text>
<text x="111.1" y="86">compensation design. This feature also minimizes the</text>
<text x="20" y="91.3">•</text>
<text x="20" y="95.6">•</text>
<text x="25" y="91.3">Current mode control</text>
<text x="25" y="95.6">200-kHz to 2-MHz adjustable switching frequency</text>
<text x="111.1" y="90.3">external components of the device. A precision enable</text>
<text x="111.1" y="94.5">input allows simplification of regulator control and</text>
<text x="20" y="99.8">•</text>
<text x="25" y="99.8">Frequency synchronization to external clock</text>
<text x="111.1" y="98.7">system power sequencing. The device also has built-</text>
<text x="20" y="104">•</text>
<text x="25" y="104">Internal compensation for ease of use</text>
<text x="111.1" y="103">in protection features such as cycle-by-cycle current</text>
<text x="111.1" y="107.2">limit, thermal sensing, and shutdown due to excessive</text>
<text x="20" y="108.3">•</text>
<text x="20" y="112.5">•</text>
<text x="25" y="108.3">High duty cycle operation supported</text>
<text x="25" y="112.5">Precision enable input</text>
<text x="111.1" y="111.4">power dissipation, and output overvoltage protection.</text>
<text x="20" y="116.7">•</text>
<text x="25" y="116.7">1-µA shutdown current</text>
<text x="111.1" y="117.8">The LV14340 is available in an 8-pin HSOIC with</text>
<text x="20" y="121">•</text>
<text x="20" y="125.2">•</text>
<text x="25" y="121">Thermal, overvoltage, and short protection</text>
<text x="25" y="125.2">8-Pin SOIC with PowerPAD</text>
<text x="71.7" y="125.2">package</text>
<text x="111.1" y="122">exposed pad for low thermal resistance.</text>
<text x="136.2" y="128.4">Package Information</text>
<text x="20" y="137.9">•</text>
<text x="25" y="137.9">Automotive battery regulation</text>
<text x="20" y="142.1">•</text>
<text x="25" y="142.1">Industrial power supplies</text>
<text x="20" y="146.4">•</text>
<text x="25" y="146.4">Telecom and datacom systems</text>
<text x="20" y="150.6">•</text>
<text x="25" y="150.6">Battery powered systems</text>
<text x="46.2" y="206.8">Simplified Schematic</text>
<text x="124.3" y="219.5">Efficiency versus Output Current</text>
</g>
<g font-size="3.5" fill="#00f">
<text x="30" y="52.7">LMR51440 4 to 36-V, 4-A, 200-kHz to 1.1-MHz</text>
<text x="30" y="56.9">synchronous converter</text>
<text x="30" y="65.9">TLVM13640 3 to 36-V, 4-A, 200-kHz to 2.2-MHz</text>
<text x="30" y="70.2">power module</text>
</g>
<text font-size="3.2" fill="#00f" x="184.2" y="21.1">LV14340</text>
<g font-size="2.8">
<text x="117.8" y="132.8">PART NUMBER</text>
<text x="122.5" y="137.7">LV14340</text>
<text x="147" y="137.7">DDA (SOIC, 8)</text>
<text x="148.1" y="132.8">PACKAGE</text>
<text x="169.2" y="137.7">4.90 mm × 6.00 mm</text>
<text x="170" y="132.8">PACKAGE SIZE</text>
<text x="111.1" y="144.5">(1)</text>
<text x="118.6" y="144.5">For all available packages, see the orderable addendum at</text>
<text x="118.6" y="147.9">the end of the data sheet.</text>
<text x="111.1" y="151.3">(2)</text>
<text x="118.6" y="151.3">The package size (length × width) is a nominal value and</text>
<text x="118.6" y="154.7">includes pins, where applicable.</text>
<text x="27.9" y="265.5">An IMPORTANT NOTICE at the end of this data sheet addresses availability, warranty, changes, use in safety-critical applications,</text>
<text x="27.9" y="268.9">intellectual property matters and other important disclaimers. PRODUCTION DATA.</text>
</g>
<text font-size="2.6" x="68.1" y="124.3">™</text>
<g font-size="2.5">
<text x="142" y="24.3">SNVSAD7B – JUNE 2015 – REVISED JULY 2023</text>
<text x="116.5" y="161.2">100</text>
<text x="117.9" y="173">90</text>
<text x="117.9" y="184.9">80</text>
<text x="114.3" y="191.6" transform="rotate(-90 114.3 191.6)">Efficiency (%)</text>
<text x="117.9" y="196.7">70</text>
<text x="173.4" y="203">V</text>
<text x="179.6" y="203">= 5 V</text>
<text x="117.9" y="208.5">60</text>
<text x="123.8" y="204.7">V</text>
<text x="128" y="204.7">= 12 V, g</text>
<text x="141.4" y="204.7">= 500 kHz</text>
<text x="173.4" y="205.8">V</text>
<text x="179.6" y="205.8">= 3.3 V</text>
<text x="121" y="211.3">0</text>
<text x="137.7" y="211.3">1</text>
<text x="150.9" y="214.2">I</text>
<text x="154.4" y="211.3">2</text>
<text x="156.1" y="214.2">(A)</text>
<text x="171.1" y="211.3">3</text>
<text x="187.9" y="211.3">4</text>
</g>
<g font-size="2.1" fill="#00f">
<text x="162" y="131.9">(1)</text>
<text x="191" y="131.9">(2)</text>
</g>
<g font-size="1.8">
<text x="24.1" y="160.8">V</text>
<text x="27" y="160.8">up to 40 V</text>
<text x="28.2" y="167.3">C</text>
<text x="42" y="171.7">EN</text>
<text x="51.6" y="168.9">VIN</text>
<text x="59" y="171.3">BOOT</text>
<text x="72.5" y="172.7">C</text>
<text x="42" y="179.4">RT/SYNC</text>
<text x="61.3" y="179.4">SW</text>
<text x="80.1" y="175.9">L</text>
<text x="98" y="177">V</text>
<text x="31.9" y="182.1">R</text>
<text x="73.9" y="182.8">D</text>
<text x="84.7" y="183.8">R</text>
<text x="42" y="190.8">SS</text>
<text x="61.8" y="191.6">FB</text>
<text x="84.7" y="191.2">R</text>
<text x="95.9" y="188.5">C</text>
<text x="30.8" y="193.4">C</text>
<text x="51.1" y="195.6">GND</text>
<text x="175.1" y="203.4">OUT</text>
<text x="125.5" y="205.2">IN</text>
<text x="137.8" y="205.2">SW</text>
<text x="175.1" y="206.2">OUT</text>
<text x="151.5" y="214.6">OUT</text>
</g>
<text font-size="1.8" fill="#a8a8a8" x="187.9" y="215.2">D001</text>
<g font-size="1.2">
<text x="25.3" y="161">IN</text>
<text x="29.5" y="167.5">IN</text>
<text x="73.8" y="173">BOOT</text>
<text x="99.2" y="177.3">OUT</text>
<text x="33.2" y="182.4">T</text>
<text x="86" y="184.1">FBT</text>
<text x="86" y="191.4">FBB</text>
<text x="97.2" y="188.8">OUT</text>
<text x="32.1" y="193.7">SS</text>
</g>
</svg>
